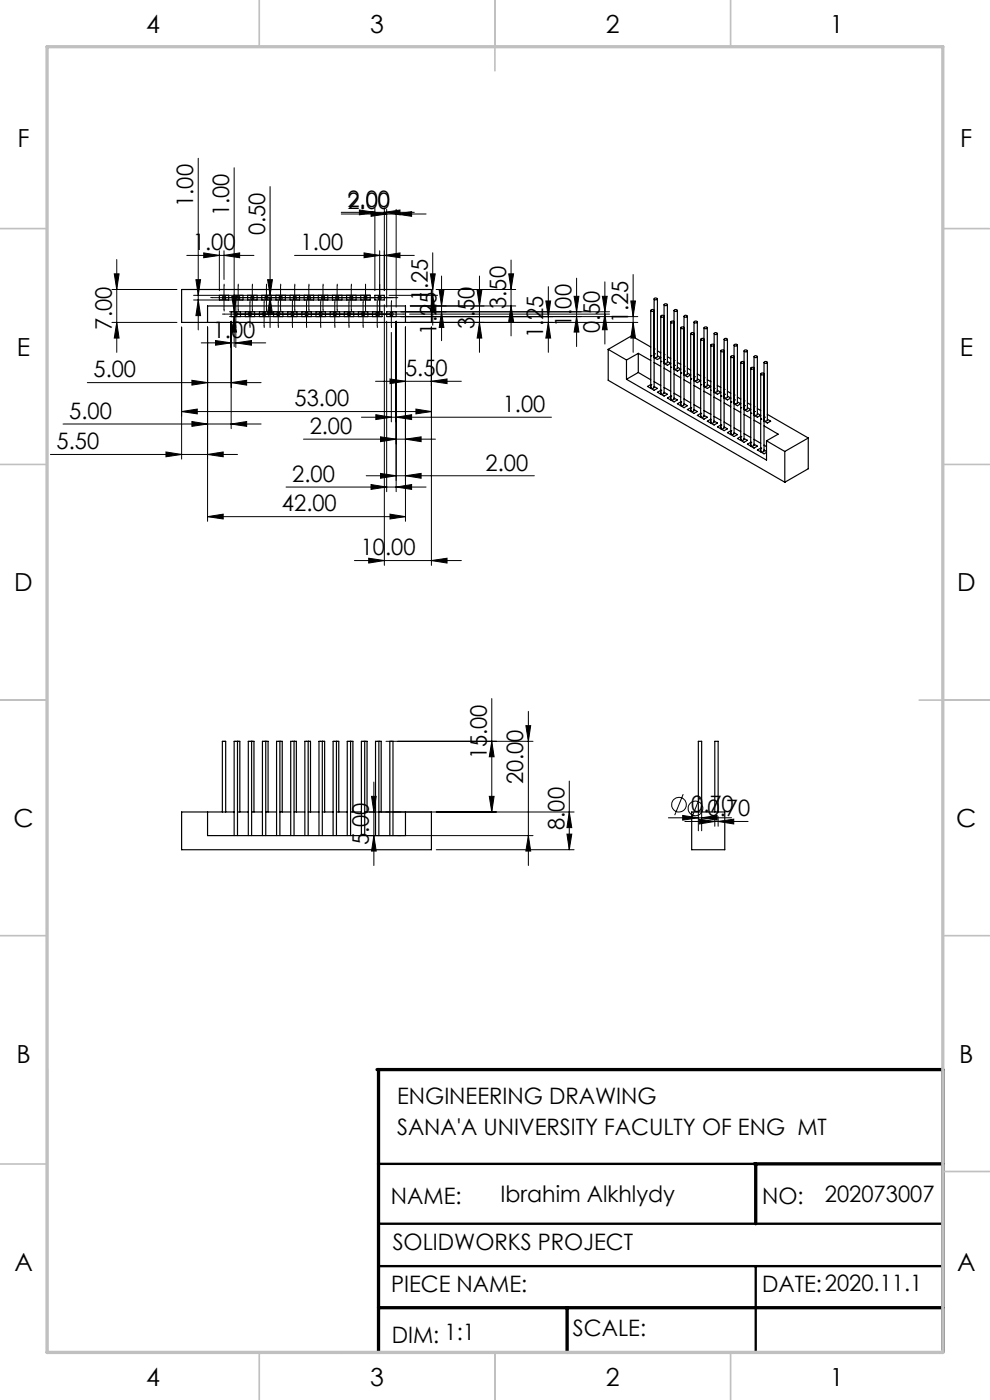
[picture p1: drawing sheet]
<svg xmlns="http://www.w3.org/2000/svg" width="210mm" height="297mm" viewBox="0 0 210 297" stroke-linecap="round" stroke-linejoin="round" font-family="sans-serif">
<g fill="none" stroke="#000" stroke-width=".21">
<path d="M42.1 33.6v36.4M49.7 35.6v37.9M57.3 39.6v29.9M24.2 58.1h1.1l-.5 3.3zM24.8 55.1v19.7M39.6 54.2h14.3M41.6 59.3h.9l-.4 3.3zM43.2 53.7l3.3 .5-3.3 .5zM46.5 53.2v8.5M47.5 54.2l3.3-.5v1zM47.5 53.2v6.1M56.8 59.3h1l-.5 3.3z"/>
<path d="M62.5 54.2h25.4M72.4 45h15.5M72.4 45.4h18M76.2 44.6l3.3 .4-3.3 .6zM77.2 53.7l3.3 .5-3.3 .5zM78.7 44.9l3.3 .5-3.3 .5zM79.5 44.1v17.6M80.5 53.2v13.8M81.5 54.2l3.3-.5v1zM81.5 45l3.3-.4v1zM81.5 44.1v17.6M82 44.4v20.8"/>
<path d="M84 45.4l3.3-.5v1zM84 44.4v20.8M91.3 58.1h1l-.5 3.3zM91.8 53.6v15.4M93.7 58.6v13.7M101.7 58.6v16.2M107.9 58.1h1l-.5 3.3zM108.4 55.2v16.1M122.3 59v14.5M128.3 59.8v13.2M134.3 58.2v16.6M23.7 68.4h13.8"/>
<path d="M23.7 61.4h13.8M24.8 68.4l.5 3.3h-1.1zM38.5 69.4v28M41.1 62.6h37.4M41.1 63.6h37.4M42.1 63.6l.4 3.4h-.9zM42.7 72.7h13.7M44 69.4v41.2M45 63.1h39.4M45.7 72.2l3.3 .5-3.3 .5zM47.5 66.6h38M47.5 60.6v5"/>
<path d="M48.7 66.1h32.3M48.7 67.2h32.3M49 68.2v22.7M49.2 62.9h1l-.5 3.2zM49.7 67.2l.5 3.2h-1zM50 72.7l3.3-.5v1zM50 70.5v3.2M50 64.2v4.9M50.5 60.6v5M53 64.2v4.9M53.5 60.6v5M56 64.2v4.9"/>
<path d="M56.5 60.6v5M57.3 63.1l.5 3.4h-1zM59 64.2v4.9M59.5 60.6v5M62 64.2v4.9M62.5 60.6v5M65 64.2v4.9M65.5 60.6v5M68 64.2v4.9M68.5 60.6v5M71 64.2v4.9M71.5 60.6v5"/>
<path d="M74 64.2v4.9M74.5 60.6v5M77 64.2v4.9M77.5 60.6v5M80 64.2v4.9M81.5 64.7v55.2M82 68.2v36.1M82.5 62.6h10.3M83 70.5v19M83 67.2h52.3M83 64.2v4.9M84 68.2v36.1"/>
<path d="M86 69.4v41.2M86.9 66.6h42.4M87 68.4h48.3M91.5 69.4v50.5M91.8 62.6l.5 3.4h-1zM93.2 61.6h1l-.5 3.3zM93.7 66.1l.5 3.4h-1zM101.2 61.6h1l-.5 3.3zM101.7 68.4l.5 3.3h-1zM108.4 64.9l.5 3.3h-1zM109.4 61.4h-16.9M109.4 64.9h-22.4"/>
<path d="M115.8 63.8h1l-.5 3.4zM116.3 60.8v14M116.3 68.4l.5 3.3h-1zM121.8 62.9h1l-.5 3.2zM122.3 67.2l.5 3.2h-1zM127.8 62.9h1l-.5 3.2zM128.3 66.6l.5 3.4h-1zM129.3 66.1h-46.3M133.8 63.8h1l-.5 3.4zM134.3 68.4l.5 3.3h-1zM10.7 96.4h39.7M13.4 90h42"/>
<path d="M18.5 81.2h36.9M35.2 95.9l3.3 .5-3.3 .5zM38.5 87.3l3.3-.5v1zM38.5 87.3h53M40.7 80.7l3.3 .5-3.3 .5zM40.7 89.4l3.3 .6-3.3 .4zM44 96.4l3.3-.5v1zM49 81.2l3.3-.5v1zM49 90l3.3-.6v1zM64.4 93.2h28M76.7 88.5h40.3M79.7 80.9h18.2"/>
<path d="M79.7 88l3.3 .5-3.3 .5zM80.7 92.7l3.3 .5-3.3 .5zM82.7 80.4l3.3 .5-3.3 .5zM84 88.5l3.3-.5v1zM86 93.2l3.3-.5v1zM88.2 86.8l3.3 .5-3.3 .5zM91.5 80.9l3.3-.5v1zM44 109.6l3.3-.5v1zM44 109.6h42M60.7 103.3h29.7M75.2 118.9h22.7M77.7 100.9h35.6"/>
<path d="M78.2 118.4l3.3 .5-3.3 .5zM78.7 102.8l3.3 .5-3.3 .5zM80.7 100.4l3.3 .5-3.3 .6zM82.7 109.1l3.3 .5-3.3 .5zM84 103.3l3.3-.5v1zM86 100.9l3.3-.5v1.1zM91.5 118.9l3.3-.5v1zM81.9 157.3h31.2M104.3 157.3l.5 3.2h-1zM104.3 148.2v24.1M111.5 153.9h1.1l-.5 3.4zM112.1 150.9v32.7"/>
<path d="M78.3 172.3h43.5M78.3 177.3h34.8M78.8 168.9h1l-.5 3.4zM79.3 165.9v17.7M79.3 177.3l.5 3.2h-1zM103.8 168.9h1l-.5 3.4zM112.1 177.3l.5 3.2h-1.1zM120.3 176.9h1l-.5 3.4zM120.8 172.3l.5 3.3h-1zM120.8 165.7v14.6M141.8 173.5h13.4M144.8 173l3.3 .5-3.3 .5z"/>
<path d="M144.9 168.5l-1.8 4.4M145.3 174.3h13.4M148.1 172.5v3.7M148.3 173.8l3.3 .5-3.3 .5zM148.4 169.3l-1.8 4.4M148.8 173.5l3.3-.5v1zM148.8 172.5v3.7M151.6 173.2v2.1M152.3 174.3l3.3-.5v1zM152.3 173.2v2.1M92.5 180.3h29.3"/>
<circle cx="144" cy="170.7" r="1.56"/>
<circle cx="147.5" cy="171.5" r="1.56"/>
</g>
<g fill="none" stroke="#000" stroke-width=".21" stroke-dasharray="15.2 1.3 1.3 1.3">
<path d="M45 63.1h-.3M47.5 66.6h-.3M47.5 60.6v-.3M47.5 65.6v.4M48 63.1h-.3M50 64.1v-.3M50 69.1v.4M50 63.1h.4M50.5 66.6h-.3M50.5 60.6v-.3M50.5 65.6v.4M51 63.1h-.3"/>
<path d="M52.5 66.6h.4M53 64.1v-.3M53 69.1v.4M53 63.1h.4M53.5 66.6h-.3M53.5 60.6v-.3M53.5 65.6v.4M54 63.1h-.3M55.5 66.6h.4M56 64.1v-.3M56 69.1v.4M56 63.1h.4"/>
<path d="M56.5 66.6h-.3M56.5 60.6v-.3M56.5 65.6v.4M57 63.1h-.3M58.5 66.6h.4M59 64.1v-.3M59 69.1v.4M59 63.1h.4M59.5 60.6v-.3M59.5 65.6v.4M59.5 66.6h-.3M60 63.1h-.3"/>
<path d="M61.5 66.6h.4M62 63.1h.4M62 64.1v-.3M62 69.1v.4M62.5 66.6h-.3M62.5 60.6v-.3M62.5 65.6v.4M63 63.1h-.3M64.5 66.6h.4M65 64.1v-.3M65 69.1v.4M65 63.1h.4"/>
<path d="M65.5 66.6h-.3M65.5 60.6v-.3M65.5 65.6v.4M66 63.1h-.3M67.5 66.6h.4M68 64.1v-.3M68 69.1v.4M68 63.1h.4M68.5 66.6h-.3M68.5 60.6v-.3M68.5 65.6v.4M69 63.1h-.3"/>
<path d="M70.5 66.6h.4M71 64.1v-.3M71 69.1v.4M71 63.1h.4M71.5 66.6h-.3M71.5 60.6v-.3M71.5 65.6v.4M72 63.1h-.3M73.5 66.6h.4M74 64.1v-.3M74 69.1v.4M74 63.1h.4"/>
<path d="M74.5 66.6h-.3M74.5 60.6v-.3M74.5 65.6v.4M75 63.1h-.3M76.5 66.6h.4M77 64.1v-.3M77 69.1v.4M77 63.1h.4M77.5 60.6v-.3M77.5 65.6v.4M77.5 66.6h-.3M78 63.1h-.3"/>
<path d="M79.5 66.6h.4M80 63.1h.4M80 64.1v-.3M80 69.1v.4M80.5 66.6h-.3M80.5 60.6v-.3M80.5 65.6v.4M82.5 66.6h.4M83 64.1v-.3M83 69.1v.4M83 63.1h.4M85.5 66.6h.4"/>
</g>
<path d="M80.3 246.9h80M80.3 259.6h119.7M80.3 268.6h119.7M160.3 268.6v18.3M72.5 286.9v.1" fill="none" stroke="#000" stroke-width=".5"/>
<path d="M80 226.9h120v60M80.3 226.9v60M160 246.9h40M160.3 246.9v12.7M80.3 277.4h119.7M120.3 277.4v9.5" fill="none" stroke="#000" stroke-width=".7"/>
<g fill="none" stroke="#c0c0c0" stroke-width=".35">
<path d="M55 0v10M105 0v15M155 0v10M0 48.5h10M200 48.5h10M0 98.5h10M200 98.5h10M0 148.5h10M195 148.5h15M0 198.5h10M200 198.5h10M0 246.9h10"/>
<path d="M200 248.5h10M55 287v10M105 287v10M155 287v10"/>
</g>
<path d="M10 226.9v60.1" fill="none" stroke="#c0c0c0" stroke-width=".5"/>
<path d="M10 9.9h190v277h-190z" fill="none" stroke="#c0c0c0" stroke-width=".7"/>
<g fill="#000">
<path d="M108.4 64.9l.5 3.3h-1zM107.9 58.1h1l-.5 3.3zM128.3 66.6l.5 3.4h-1zM127.8 62.9h1l-.5 3.2z"/>
<path d="M44 96.4l3.3-.5v1zM35.2 95.9l3.3 .5-3.3 .5z"/>
<path d="M84 103.3l3.3-.5v1zM78.7 102.8l3.3 .5-3.3 .5z"/>
<path d="M78.8 168.9h1l-.5 3.4zM79.3 177.3l.5 3.2h-1zM101.2 61.6h1l-.5 3.3zM101.7 68.4l.5 3.3h-1zM41.6 59.3h.9l-.4 3.3zM42.1 63.6l.4 3.4h-.9zM49.2 62.9h1l-.5 3.2zM49.7 67.2l.5 3.2h-1zM133.8 63.8h1l-.5 3.4zM134.3 68.4l.5 3.3h-1zM121.8 62.9h1l-.5 3.2zM122.3 67.2l.5 3.2h-1zM115.8 63.8h1l-.5 3.4zM116.3 68.4l.5 3.3h-1z"/>
<path d="M148.8 173.5l3.3-.5v1zM144.8 173l3.3 .5-3.3 .5zM82.7 109.1l3.3 .5-3.3 .5zM44 109.6l3.3-.5v1zM81.5 45l3.3-.4v1zM76.2 44.6l3.3 .4-3.3 .6zM84 45.4l3.3-.5v1zM78.7 44.9l3.3 .5-3.3 .5zM49 81.2l3.3-.5v1zM40.7 80.7l3.3 .5-3.3 .5zM49 90l3.3-.6v1zM40.7 89.4l3.3 .6-3.3 .4zM50 72.7l3.3-.5v1zM45.7 72.2l3.3 .5-3.3 .5zM47.5 54.2l3.3-.5v1zM43.2 53.7l3.3 .5-3.3 .5z"/>
<path d="M148.3 173.8l3.3 .5-3.3 .5zM152.3 174.3l3.3-.5v1zM38.5 87.3l3.3-.5v1zM88.2 86.8l3.3 .5-3.3 .5zM82.7 80.4l3.3 .5-3.3 .5zM91.5 80.9l3.3-.5v1zM80.7 92.7l3.3 .5-3.3 .5zM86 93.2l3.3-.5v1zM78.2 118.4l3.3 .5-3.3 .5zM91.5 118.9l3.3-.5v1zM80.7 100.4l3.3 .5-3.3 .6zM86 100.9l3.3-.5v1.1zM79.7 88l3.3 .5-3.3 .5zM84 88.5l3.3-.5v1zM77.2 53.7l3.3 .5-3.3 .5zM81.5 54.2l3.3-.5v1z"/>
<path d="M120.3 176.9h1l-.5 3.4zM120.8 172.3l.5 3.3h-1zM112.1 177.3l.5 3.2h-1.1zM111.5 153.9h1.1l-.5 3.4zM103.8 168.9h1l-.5 3.4zM104.3 157.3l.5 3.2h-1zM24.8 68.4l.5 3.3h-1.1zM24.2 58.1h1.1l-.5 3.3zM93.7 66.1l.5 3.4h-1zM93.2 61.6h1l-.5 3.3zM91.8 62.6l.5 3.4h-1zM91.3 58.1h1l-.5 3.3zM57.3 63.1l.5 3.4h-1zM56.8 59.3h1l-.5 3.3z"/>
</g>
<g fill="none" stroke="#000" stroke-width=".25">
<path d="M38.5 61.4h53v7h-53zM44 68.4v-3.5h42v3.5M46.5 62.6h2v1h-2zM49 66.1h2v1.1h-2zM49.5 62.6h2v1h-2zM52 66.1h2v1.1h-2zM52.5 62.6h2v1h-2zM55 66.1h2v1.1h-2zM55.5 62.6h2v1h-2zM58 66.1h2v1.1h-2zM58.5 62.6h2v1h-2zM61 66.1h2v1.1h-2z"/>
<path d="M61.5 62.6h2v1h-2zM64 66.1h2v1.1h-2zM64.5 62.6h2v1h-2zM67 66.1h2v1.1h-2zM67.5 62.6h2v1h-2zM70 66.1h2v1.1h-2zM70.5 62.6h2v1h-2zM73 66.1h2v1.1h-2zM73.5 62.6h2v1h-2zM76 66.1h2v1.1h-2zM76.5 62.6h2v1h-2zM79 66.1h2v1.1h-2z"/>
<path d="M79.5 62.6h2v1h-2zM82 66.1h2v1.1h-2zM129 74.1l3.9 2.3M129 74.1v6.6l37.5 21.6M132.9 76.4v4.1M135.4 75l-2.5 1.4M135.4 75l2.6 1.5M135.4 79l2.6 1.6M135.4 75v4M135.4 79l-2.5 1.5M138 75.5h.1M138 65.9v16.5"/>
<path d="M138 73.6l-4.1-2.3-4.9 2.8M138.1 65.8a.32 .32 0 0 1 .4-.1 .32 .32 0 0 1 .2 .3 .32 .32 0 0 1-.4 .1 .32 .32 0 0 1-.2-.3zM138.7 74h.1M138.7 75.1h.1M138.7 63.4v18.8a.4 .4 0 0 1-.7 0M138.7 76.9l1.5 .8M138.8 63.3a.33 .33 0 0 1 .4-.1 .33 .33 0 0 1 .2 .3 .32 .32 0 0 1-.4 .1 .32 .32 0 0 1-.2-.3zM139.5 63.4l-.1 12.3a.39 .39 0 0 1-.7 0M139.5 74.4l.7 .5M139.5 75.5l.7 .4-.7 .4-.8-.4M140.2 76.7h.1M140.2 67a.34 .34 0 0 1 .3-.1 .34 .34 0 0 1 .3 .3 .38 .38 0 0 1-.6-.2z"/>
<path d="M140.2 67.1v16.5M140.9 75.2h.1M140.9 76.3h.1M140.9 64.6l-.1 18.9a.43 .43 0 0 1-.6-.1M140.9 78.1l1.4 .8M140.9 64.5a.32 .32 0 0 1 .4-.1 .32 .32 0 0 1 .2 .4 .32 .32 0 0 1-.4 .1 .32 .32 0 0 1-.2-.4zM141.6 64.6l-.1 12.3a.43 .43 0 0 1-.6 0M141.6 75.7l.7 .4M141.6 76.7l.7 .4-.7 .4-.7-.4M142.3 77.9h.1M142.3 68.3v16.5M142.3 68.2a.32 .32 0 0 1 .4-.1 .32 .32 0 0 1 .2 .3 .32 .32 0 0 1-.4 .1 .32 .32 0 0 1-.2-.3z"/>
<path d="M143 76.5h.1M143 77.5h.1M143 65.9v18.7a.4 .4 0 0 1-.7 0M143 79.3l1.4 .8M143.1 65.8a.32 .32 0 0 1 .3-.1 .32 .32 0 0 1 .2 .3 .32 .32 0 0 1-.3 .1 .32 .32 0 0 1-.2-.3zM143.7 65.9v12.2a.4 .4 0 0 1-.7 0M143.7 76.9l.7 .4M143.7 77.9l.7 .4-.7 .4-.7-.4M144.4 79.1h.1M144.4 69.5v16.6M144.5 69.4a.32 .32 0 0 1 .3-.1 .32 .32 0 0 1 .2 .4 .33 .33 0 0 1-.3 0 .33 .33 0 0 1-.2-.3zM145.1 77.7h.1"/>
<path d="M145.1 78.7h.1M145.1 67.1v18.8a.4 .4 0 0 1-.7 0M145.2 67a.29 .29 0 0 1 .4-.2 .29 .29 0 0 1 .1 .5l-.5-.1zM145.8 67.1v12.2a.4 .4 0 0 1-.7 0M145.8 78.1l.7 .4M145.8 79.1l.7 .4-.7 .4-.7-.4M146.5 70.8v16.5M146.6 70.7a.28 .28 0 0 1 .4-.2 .28 .28 0 0 1 0 .5l-.4-.1zM147.2 79.9h.1M147.2 68.3v18.8a.42 .42 0 0 1-.7 0M147.3 68.2a.32 .32 0 0 1 .4-.1 .32 .32 0 0 1 .1 .3 .32 .32 0 0 1-.3 .1 .32 .32 0 0 1-.2-.3zM147.9 68.3v12.3a.47 .47 0 0 1-.7 0"/>
<path d="M147.9 79.3l.7 .5M148.6 72v16.5M148.7 71.9a.29 .29 0 0 1 .4-.2 .29 .29 0 0 1 .1 .4h-.5zM149.3 69.5v18.9a.47 .47 0 0 1-.7-.1M149.4 69.4a.34 .34 0 0 1 .4-.1 .34 .34 0 0 1 .2 .4 .35 .35 0 0 1-.4 0 .35 .35 0 0 1-.2-.3zM150 69.5v12.3a.4 .4 0 0 1-.7 0M150.8 73.2l-.1 16.5M150.8 73.1a.34 .34 0 0 1 .4-.1 .34 .34 0 0 1 .2 .3 .34 .34 0 0 1-.4 .1 .34 .34 0 0 1-.2-.3zM151.4 73.2v16.3a.37 .37 0 0 1-.3 .2 .37 .37 0 0 1-.3-.2M151.5 70.7a.34 .34 0 0 1 .4-.2 .34 .34 0 0 1 .2 .4 .37 .37 0 0 1-.4 .1 .37 .37 0 0 1-.2-.3zM151.5 70.8v12.4M152.2 70.8v12.2a.37 .37 0 0 1-.4 .2 .37 .37 0 0 1-.3-.2"/>
<path d="M152.9 74.4v16.6M152.9 74.3a.33 .33 0 0 1 .4-.1 .33 .33 0 0 1 .2 .3 .33 .33 0 0 1-.3 .2 .33 .33 0 0 1-.3-.4zM153.6 72v18.8a.4 .4 0 0 1-.7 0M153.6 71.9a.33 .33 0 0 1 .4-.2 .33 .33 0 0 1 .2 .4 .37 .37 0 0 1-.3 .1 .37 .37 0 0 1-.3-.3zM154.3 72v12.3a.39 .39 0 0 1-.7-.1M155 75.6a.34 .34 0 0 1 .4-.2 .34 .34 0 0 1 .2 .4 .38 .38 0 0 1-.6-.2zM155 75.7v16.5M155.7 73.2v18.8a.43 .43 0 0 1-.7 0M155.8 73.1a.32 .32 0 0 1 .4-.1 .32 .32 0 0 1 .2 .3 .32 .32 0 0 1-.4 .1 .32 .32 0 0 1-.2-.3zM156.4 73.2v12.3a.43 .43 0 0 1-.7 0M157.1 76.8a.33 .33 0 0 1 .4-.2 .33 .33 0 0 1 .3 .4 .38 .38 0 0 1-.7-.2zM157.1 76.9v16.5"/>
<path d="M157.8 74.4v18.8a.4 .4 0 0 1-.7 0M158 74.3l.5 .1a.3 .3 0 0 1-.3 .2 .3 .3 0 0 1-.3-.3zM158.5 74.4v12.3a.4 .4 0 0 1-.7 0M159.2 78.1a.33 .33 0 0 1 .4-.2 .33 .33 0 0 1 .3 .3l-.3 .1zM159.2 78.1v16.5M159.9 75.7v18.7a.4 .4 0 0 1-.7 0M159.9 75.6a.34 .34 0 0 1 .4-.2 .34 .34 0 0 1 .3 .4 .38 .38 0 0 1-.7-.2zM160.7 75.7v12.2a.4 .4 0 0 1-.8 0M161.4 79.3v16.6M161.4 79.3a.32 .32 0 0 1 .4-.2 .32 .32 0 0 1 .2 .3 .35 .35 0 0 1-.4 .1 .35 .35 0 0 1-.2-.2zM162.1 76.9v18.8a.42 .42 0 0 1-.7 0M162.1 76.8a.32 .32 0 0 1 .4-.1 .32 .32 0 0 1 .2 .3 .32 .32 0 0 1-.4 .1 .32 .32 0 0 1-.2-.3z"/>
<path d="M162.8 76.9v12.3a.47 .47 0 0 1-.7-.1M132.9 80.5l29.7 17.1v-4.1M138 81.6h.1M138 81.6l-.7 .4 1.4 .8 .8-.4-.8-.4M138.7 81l1.5 .8M140.2 82.8h.1M140.2 82.8l-.7 .4 1.4 .8 .7-.4-.7-.4M140.9 82.2l1.4 .8M142.3 84h.1M142.3 84l-.7 .5 1.4 .8 .7-.5-.7-.3M143 83.4l1.4 .8M144.4 85.3h.1"/>
<path d="M144.4 85.3l-.7 .4 1.4 .8 .7-.4-.7-.4M145.1 80.6l1.4 .8M145.1 84.6l1.4 .9M146.5 80.4h.1M146.5 86.5h.1M146.5 86.5l-.7 .4 1.4 .8 .7-.4-.7-.4M147.2 81.8l1.4 .8M147.2 85.9l1.4 .8M147.9 80.4l.7 .4-.7 .4-.7-.5M148.6 81.6h.1M148.6 87.7h.1M148.6 87.7l-.7 .4 1.4 .8 .7-.4-.7-.4"/>
<path d="M149.3 80.1h.1M149.3 81.2h.1M149.3 83l1.5 .8M149.3 87.1l1.5 .8M150 80.6l.8 .4M150 81.6l.7 .4-.7 .4-.7-.4M150.7 82.8h.1M150.7 88.9l-.7 .5 1.5 .8 .7-.5-.8-.4M150.7 88.9h.1M151.4 81.4h.1M151.4 84.2l1.5 .9M151.4 82.4h.1"/>
<path d="M151.4 88.3l1.5 .8M151.5 82.4h.1M152.2 81.8l.7 .4M152.2 82.8l.7 .4-.7 .4-.8-.4M152.9 84h.1M152.9 90.2h.1M152.9 90.2l-.7 .4 1.4 .8 .7-.4-.7-.4M153.6 82.6h.1M153.6 83.6h.1M153.6 85.5l1.4 .8M153.6 89.5l1.4 .9M154.3 83l.7 .4"/>
<path d="M154.3 84l.7 .5-.7 .3-.7-.3M155 85.3h.1M155 91.4h.1M155 91.4l-.7 .4 1.4 .8 .7-.4-.7-.4M155.7 83.8h.1M155.7 84.8h.1M155.7 86.7l1.4 .8M155.7 90.8l1.4 .8M156.4 84.2l.7 .5M156.4 85.3l.7 .4-.7 .4-.7-.4M157.1 86.5h.1M157.1 92.6h.1"/>
<path d="M157.1 92.6l-.7 .4 1.4 .8 .7-.4-.7-.4M157.8 85.1h.1M157.8 86.1h.1M157.8 87.9l1.4 .8M157.8 92l1.4 .8M158.5 85.5l.7 .4M158.5 86.5l.7 .4-.7 .4-.7-.4M159.2 87.7h.1M159.2 93.8h.1M159.2 93.8l-.7 .4 1.4 .9 .8-.5-.8-.4M159.9 86.3h.1M159.9 87.3h.1"/>
<path d="M159.9 89.1l1.5 .9M159.9 93.2l1.5 .8M160.7 86.7l.7 .4M160.7 87.7l.7 .4-.7 .4-.8-.4M161.4 88.9h.1M161.4 95.1h.1M161.4 95.1l-.7 .4 1.4 .8 .5-.3M162.1 88.5h.1M162.1 90.3l3 1.8-2.5 1.4M162.1 94.4l.5 .4M162.1 95.5l.5 .3M162.6 93.5l3.9 2.3"/>
<path d="M162.8 87.9l8.6 5M162.8 88.9l.7 .5-.7 .3-.7-.4M166.5 95.8v6.5M171.4 92.9l-4.9 2.9M171.4 92.9v6.5l-4.9 2.9M50.4 157.3h-.7v20M50.4 157.3h.5v15M50.4 157.3v20M53.4 157.3h-.7v20M53.4 157.3h.5v15M53.4 157.3v20M56.4 157.3h-.7v20"/>
<path d="M56.4 157.3h.5v15M56.4 157.3v20M59.4 157.3h-.7v20M59.4 157.3h.5v15M59.4 157.3v20M62.4 157.3h-.7v20M62.4 157.3h.5v15M62.4 157.3v20M65.4 157.3h-.7v20M65.4 157.3h.5v15M65.4 157.3v20M68.4 157.3h-.7v20"/>
<path d="M68.4 157.3h.5v15M68.4 157.3v20M71.4 157.3h-.7v20M71.4 157.3h.5v15M71.4 157.3v20M74.4 157.3h-.7v20M74.4 157.3h.5v15M74.4 157.3v20M77.4 157.3h-.7v20M77.4 157.3h.5v15M77.4 157.3v20M80.4 157.3h-.7v20"/>
<path d="M80.4 157.3h.5v15M80.4 157.3v20M44 172.3v5h42v-5M47.2 172.3v-15h.7v15M49.7 172.3h-11.2v8h53v-8h-8.1M50.4 172.3h2.3M53.4 172.3h2.3M56.4 172.3h2.3M59.4 172.3h2.3M62.4 172.3h2.3M65.4 172.3h2.3M68.4 172.3h2.3"/>
<path d="M71.4 172.3h2.3M74.4 172.3h2.3M77.4 172.3h2.3M80.4 172.3h2.3M82.7 177.3v-20h.7v20M146.7 172.3h7v8h-7zM148.1 172.3v-15h.7v15M151.6 172.3v-15h.7v15"/>
<circle cx="47.5" cy="63.1" r=".35"/>
<circle cx="50" cy="66.6" r=".36"/>
<circle cx="50.5" cy="63.1" r=".35"/>
<circle cx="53" cy="66.6" r=".36"/>
<circle cx="53.5" cy="63.1" r=".35"/>
<circle cx="56" cy="66.6" r=".36"/>
<circle cx="56.5" cy="63.1" r=".35"/>
<circle cx="59" cy="66.6" r=".35"/>
<circle cx="59.5" cy="63.1" r=".35"/>
<circle cx="62" cy="66.6" r=".35"/>
<circle cx="62.5" cy="63.1" r=".35"/>
<circle cx="65" cy="66.6" r=".35"/>
<circle cx="65.5" cy="63.1" r=".35"/>
<circle cx="68" cy="66.6" r=".35"/>
<circle cx="68.5" cy="63.1" r=".35"/>
<circle cx="71" cy="66.6" r=".35"/>
<circle cx="71.5" cy="63.1" r=".35"/>
<circle cx="74" cy="66.6" r=".35"/>
<circle cx="74.5" cy="63.1" r=".35"/>
<circle cx="77" cy="66.6" r=".35"/>
<circle cx="77.5" cy="63.1" r=".35"/>
<circle cx="80" cy="66.6" r=".35"/>
<circle cx="80.5" cy="63.1" r=".35"/>
<circle cx="83" cy="66.6" r=".35"/>
</g>
<g font-size="5.3">
<text x="31" y="7">4</text>
<text x="78.5" y="7">3</text>
<text x="128.5" y="7">2</text>
<text x="176" y="7">1</text>
<text x="3.7" y="31.2">F</text>
<text x="203.7" y="31.2">F</text>
<text x="3.6" y="75.5">E</text>
<text x="203.6" y="75.5">E</text>
<text x="3" y="125.4">D</text>
<text x="203" y="125.4">D</text>
<text x="2.8" y="175.4">C</text>
<text x="202.8" y="175.4">C</text>
<text x="3.5" y="225.5">B</text>
<text x="203.5" y="225.5">B</text>
<text x="3" y="269.7">A</text>
<text x="203" y="269.7">A</text>
<text x="31" y="294">4</text>
<text x="78.5" y="294">3</text>
<text x="128.5" y="294">2</text>
<text x="176" y="294">1</text>
</g>
<g font-size="4.8">
<text x="41" y="43.9" transform="rotate(-90 41 43.9)">1.00</text>
<text x="48.6" y="45.9" transform="rotate(-90 48.6 45.9)">1.00</text>
<text x="73.7" y="44">2.00</text>
<text x="40.9" y="53.1">1.00</text>
<text x="56.2" y="49.9" transform="rotate(-90 56.2 49.9)">0.50</text>
<text x="63.8" y="53.1">1.00</text>
<text x="90.7" y="64" transform="rotate(-90 90.7 64)">1.25</text>
<text x="107.4" y="65.5" transform="rotate(-90 107.4 65.5)">3.50</text>
<text x="23.7" y="69.9" transform="rotate(-90 23.7 69.9)">7.00</text>
<text x="45.1" y="71.6">1.00</text>
<text x="92.6" y="71" transform="rotate(-90 92.6 71)">1.25</text>
<text x="100.6" y="69.8" transform="rotate(-90 100.6 69.8)">3.50</text>
<text x="115.2" y="71.8" transform="rotate(-90 115.2 71.8)">1.25</text>
<text x="121.2" y="69.3" transform="rotate(-90 121.2 69.3)">1.00</text>
<text x="127.2" y="70.7" transform="rotate(-90 127.2 70.7)">0.50</text>
<text x="133.2" y="68.6" transform="rotate(-90 133.2 68.6)">1.25</text>
<text x="19.8" y="80.1">5.00</text>
<text x="85.9" y="79.8">5.50</text>
<text x="14.7" y="88.9">5.00</text>
<text x="62.5" y="86.2">53.00</text>
<text x="106.6" y="87.4">1.00</text>
<text x="12" y="95.3">5.50</text>
<text x="65.7" y="92.1">2.00</text>
<text x="103" y="99.8">2.00</text>
<text x="62" y="102.2">2.00</text>
<text x="59.8" y="108.5">42.00</text>
<text x="76.5" y="117.8">10.00</text>
<text x="103.2" y="161.1" transform="rotate(-90 103.2 161.1)">15.00</text>
<text x="111" y="166.4" transform="rotate(-90 111 166.4)">20.00</text>
<text x="146.6" y="172.3">0.70</text>
<text x="150.1" y="173.1">0.70</text>
<text x="78.2" y="179.3" transform="rotate(-90 78.2 179.3)">5.00</text>
<text x="119.7" y="176" transform="rotate(-90 119.7 176)">8.00</text>
<text x="84.2" y="234.1">ENGINEERING DRAWING</text>
<text x="84.2" y="240.7">SANA'A UNIVERSITY FACULTY OF ENG MT</text>
<text x="82.9" y="255.3">NAME:</text>
<text x="106.2" y="254.9">Ibrahim Alkhlydy</text>
<text x="161.7" y="255.3">NO:</text>
<text x="175" y="254.9">202073007</text>
<text x="83.3" y="265.1">SOLIDWORKS PROJECT</text>
<text x="82.9" y="274.2">PIECE NAME:</text>
<text x="161.7" y="274.2">DATE:2020.11.1</text>
<text x="83.1" y="284.8">DIM: 1:1</text>
<text x="121.5" y="283.4">SCALE:</text>
</g>
</svg>
